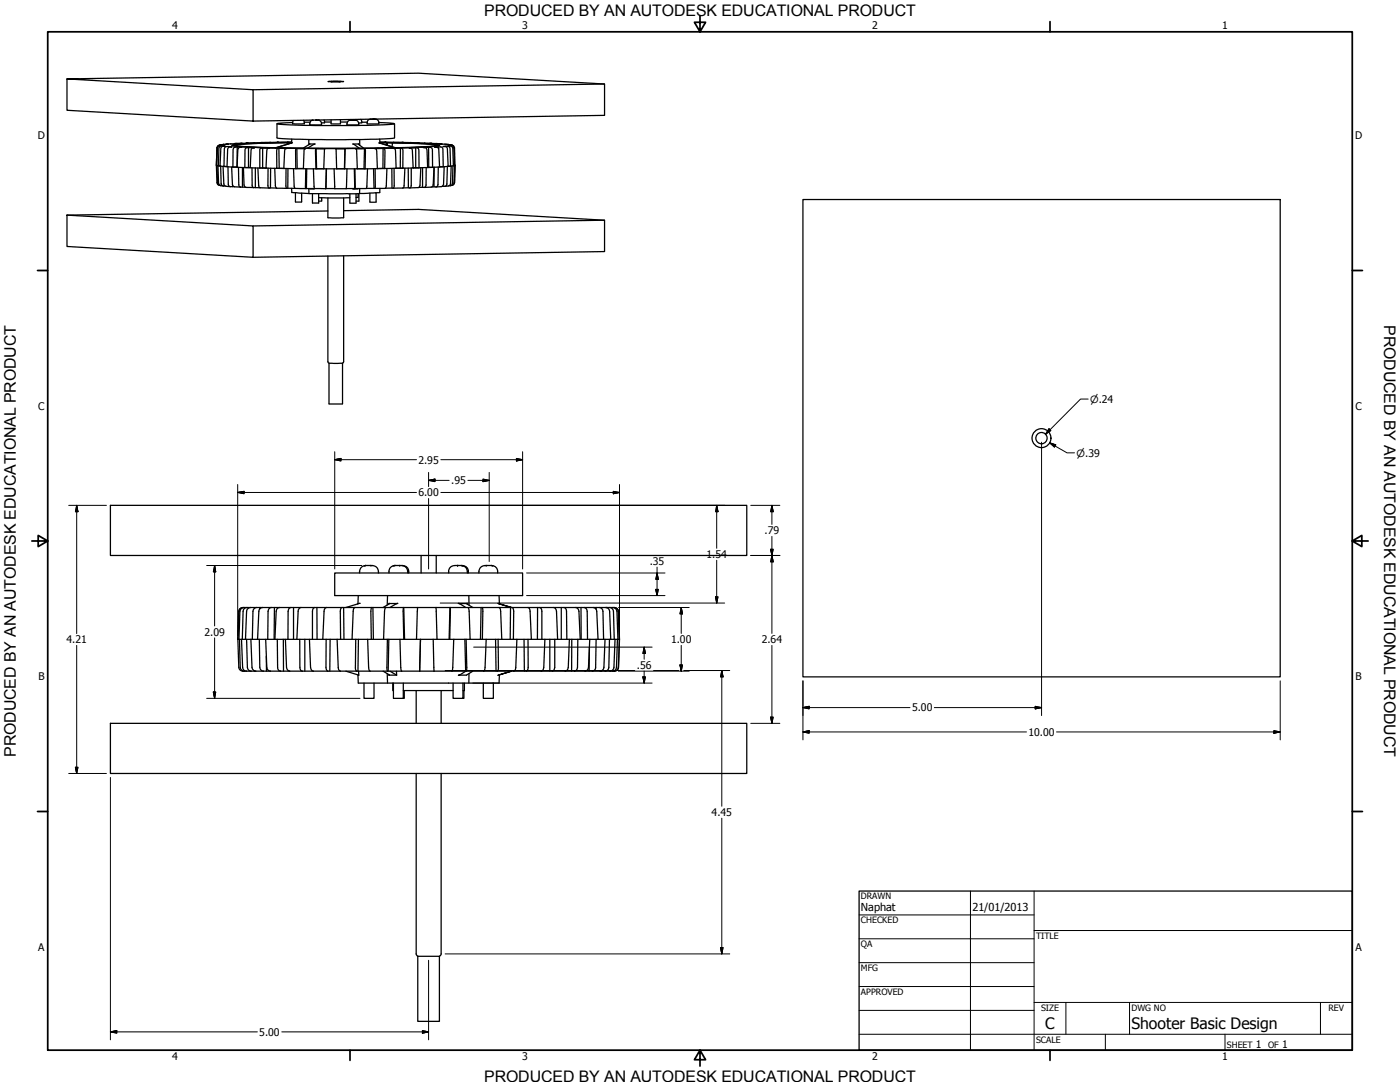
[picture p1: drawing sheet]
<svg xmlns="http://www.w3.org/2000/svg" width="559mm" height="432mm" viewBox="0 0 559 432" stroke-linecap="round" stroke-linejoin="round" font-family="sans-serif">
<!-- layer: Visible (ANSI) -->
<g fill="none" stroke="#000" stroke-width=".51">
<path d="M26.7 31.5v12.5l74.3 4.3v-12.5l-74.3-4.3 140.3-2.3 74.3 4.3v12.5l-140.3 2.3M130.9 32.5h6.3zM132.1 32.5h3.8zM132.1 32.5v.1M135.9 32.5v.1M241.3 33.5l-140.3 2.3M86.6 58.9l.6-.8h1.5l-1.3 .1-.5 .5-.4 7.3 .7 .2 .2-7 .3-.7a2.23 2.23 0 0 1 2.3-.1h-1.2l-.6 .5-.4 7.4 1.6 .1 .1-7 .3-.6a2.88 2.88 0 0 1 2.8-.2l-1.2 .1-.5 .9-.3 6.9 2.4 .2v-7l.3-.7a3.9 3.9 0 0 1 3.3-.2l-1.1 .1-.6 .9-.3 6.9 3.1 .2 .1-7 .4-.9h3.5l-1.1 .1-.3 .5-.4 7.3 3 .2h.8l.1-7.7 1-.3h2.9l-.8 .1-.3 .6-.4 7.3 4.3 .1 .1-7.6 .7-.4h3.2l-.8 .4-.1 .7-.3 6.9 4.7 .1 .1-7.9h3.8h-.4l-.2 .6-.2 7.3 5 .1-.1-7.9 3.7-.1-.2 .3-.3 7.7h5.2l-.4-8h3.7l-.2 8h5.1l-.2-7.4-.4-.6h3.7v8h1l3.9-.1-.2-7-.3-.9-.5-.1 3.3-.1 .6 .4v7.6h4.6l-.2-7-.4-.9-.7-.1 3-.1 .7 .1 .3 .9v7h4.1l-.4-7.4-.4-.5-.8-.1 3.3-.1 .4 .3 .3 7.7 3.4-.1-.3-7-.5-.9-1.1-.1 3-.1 .5 .3 .3 .7 .1 7 2.8-.1-.4-7.4-.5-.5-1.2-.1a3.3 3.3 0 0 1 3.1 .2l.3 .7 .1 6.9 2-.1-.3-7a.88 .88 0 0 0-1-.9h-.8a2.15 2.15 0 0 1 2.8 .5l.2 7.4 1.2-.2-.3-7-.6-.9-1.3-.1 .5-.1a1.66 1.66 0 0 1 1.8 .6l.3 7.4 .2-.2M86.6 58.9l-.2 7M87.9 57.8h1.3l-1.7 .1-.5 .3-.4 .7M88.5 58v.1M89.2 58.2v.2M89.9 57.6l1.3-.1-3.1 .3"/>
<path d="M91.3 58.5v.2M92.1 57.4l-1.8 .1M92.1 57.4h.1M93.4 57.3h1.2l-2.5 .1M94.3 58v.1M94.4 57.9l-.3 .1a189.1 189.1 0 0 0 22.9 1.1l30.6 .1 20-.5 6-.5M94.4 57.9v.3M94.7 58.7l-.1 7.9-1.6 .1h1.6M98.4 57.1h.7l-5.4 .2M98.4 57.1h-.3M99.2 58.9v8M103.9 57l.8-.1-6.3 .2"/>
<path d="M104.8 59.1v7.9M110.6 49.4v5.6a388.9 388.9 0 0 0 42.6 .4l4.3-.4v-5.6M110.6 56.8h.1M110.7 56.8h.6l-7.2 .1M111.3 59.2l.1 8M114.6 57l.1 .5M114.9 56.9l1.5-.1-18.5 .5-5.3 .6a16.1 16.1 0 0 0 6.5 .8l13.5 .4 18.2 .1a427.7 427.7 0 0 0 44.5-1.1l.2-.2-.9-.2-4.5-.4-18.5-.4 2.7 .1v.8M114.9 56.9l-16.1 .5-4.4 .5M114.9 56.9v.6M116.4 56.7l-5.7 .1M116.5 55.5l-.1 1.5h.2l-6.5 2M116.5 57l-6.5 2"/>
<path d="M116.8 48.9l-6.2 .5a392.3 392.3 0 0 0 46.8 0l-6.2-.5M118.5 59.3l.1 7.9M121 59.2l2.6-1.8 2.1 .1-3 1.7M121.2 48l.3 1.4-1 .1-3.7-.1 .3-1.3M121.5 48.8h2.3M123.3 55.7v2.1M124.9 47.9h.1M126 47.9l.5 .1M126.2 59.4l.2 7.9M126.2 47.9l.3 .1M126.4 48h.1M126.9 47.9h.2a1.37 1.37 0 0 1 1.1 1.9h-4.4a1.37 1.37 0 0 1 1-1.9"/>
<path d="M129.3 47.9l.2 1.1-1.2 .1M129.5 48.7h2.6M135.9 47.8v1.6l-.5 .1-3.3-.1v-1.6M135.9 48.7h2.8M137.7 59.4l-.2 7.9M140 47.7l-.2 .2M140.7 47.9h.1M140.7 47.9h-1a1.49 1.49 0 0 0-1.1 1.9h4.5a1.73 1.73 0 0 0-2.3-1.9M140.8 47.9l.1 .1M140.8 47.9l-1.3 .1M140.8 48h.1M140.9 48h1.3"/>
<path d="M143.4 59.2l-2.6-1.7 2.3-.1 2.1 1.8M143.6 55.7v2.3M144 47.6l.4 1.4-1.3 .1M144.4 48.8h2.2M145.5 59.4l-.2 7.9M147.7 47.6a1.4 1.4 0 0 0-1.1 1.9h4.5a1.38 1.38 0 0 0-1.4-1.9M148 47.6h-.2h1.7M149 47.6h.6M149.3 47.6h.3M151.6 55.5v1.5h-.3l6.3 2M151.6 57l6.3 2M151.6 56.7h2.4"/>
<path d="M152.9 59.2l-.1 8M153.9 56.7h-.4l7.4 .1M153.9 56.7l.2 .1M154.3 57h.3M154.6 57h2M154.6 57v1zM156.6 57l12.9 .4 4.4 .6h-.2M156.6 57l-.2 1.5M159.8 59.1v8M160.9 56.8h-.6l6.8 .2M160.9 56.8l.2 .1M165.9 59v7.9"/>
<path d="M167.3 57h-.9l5.9 .2M171.1 58.8v7.9M172.2 57.2h-.8l4.9 .2M172.2 57.2l.3 .1M173.7 58l-.1 .1M175.1 58.6v.8M176.7 57.5l-1.4-.1 3.7 .3M177.9 58.4v.1M179.3 58.1v.1M179.4 57.7h-1.4l2.6 .3M180.9 58.2l-1.6-.3 1.5 .2 .6 .8 .2 7M86.4 65.9l.2 7 .3 .6 .6 .4"/>
<path d="M86.4 65.9l.1 .1M86.4 65.9h.2M86.6 66l.2 7 .3 .7 .7 .3M87 66.2l.2 7a1.46 1.46 0 0 0 1.9 1M87.9 66.2h-.7l.6 .1M88.1 66.3l.2 7 .3 .7 1.3 .2M89 66.4l.5 7.5a2.6 2.6 0 0 0 2.4 .6M90.6 66.4h-1.2l1.2 .1M91 66.5l.2 7.4 .5 .5 1.6 .1M92.5 66.7l.4 7.4 .7 .4 2.4 .2M92.8 73.9v.6M95.2 66.8l.2 7.3 .4 .5 2.2 .1"/>
<path d="M96.8 66.9v7.8M97.2 66.9l.3 7.4 .7 .5 3 .1M99.9 66.9h-2.2h2.2M100.6 67v7.3l.7 .6h2.4M101.9 67v7.9M102.9 67.1l.4 7.4 .6 .4 3.5 .2M106.2 67.1h-2.5h2.5M107 67.1l-.1 7 .6 1M107.5 75.1h2.9M108 67.2l-.1 7.8M109.7 67.2l.2 7 .3 .8 4.3 .2M113.3 67.2h-2.8h2.8"/>
<path d="M114.2 67.2l-.1 7 .4 1M114.5 75.2h3.2M114.9 67.2v7.9M116.4 75.2l.1 1.6 .8 .1 6.1 .4 20.1-.1M117.2 67.3l.4 7.8 4.5 .1M117.9 76.9l.1 3.7h2.4v-3.5M121.1 67.2l-3.1 .1h3.1M122 67.4l.1 7.8M122.1 75.2h3.4M122.4 67.4l-.1 7.8M123.3 75.2v2M123.6 75.2h1.8"/>
<path d="M124.7 77.3v3.7h2.5v-3.7M125.1 67.4l.4 7.7 4.5 .2M125.3 75.2l-1.5 .1M126.1 67.4l3.1-.1zM127.2 78.9h12.4M128.4 78.9v1.3l-1.2 .1M130.2 67.4l-.2 7.9M130.3 67.4l-.2 7.8M130.9 79v7.9l1.6 .1 4.7-.1v-7.9M133.3 67.4l.4 7.9h4.5l.3-7.9M133.6 75.2l-3.6 .1M134.4 67.3l3.1 .1z"/>
<path d="M138.2 75.2h3.5M139.6 77.3l.1 3.8 2.4-.1v-3.7M141.3 75.2l-.5 .2 2.1-.1M141.4 67.4l.2 7.8M141.7 67.4v7.8M142.6 67.3l3.1 .1zM142.9 77.3v1.4l-.8 .1M143 75.2l-1.8 .1M143.3 77.3v3h-1.2M143.6 75.2l-.1 2M146.2 75.2h3.3M146.7 67.4l-.5 7.7-4.5 .1"/>
<path d="M149.1 67.3l.2 7.9M149.7 67.3l.1 7.4-.3 .5M150.1 77v3.6l-.4 .1-2.1-.1v-3.5M150.6 67.2h2.9l-2.9 .1M151.6 75.2l-.2 1.7-7.9 .3M153.9 75.1h3M154.4 67.2l-.2 7-.3 .9-4.4 .1M156.4 67.2l.1 7.9M157.3 67.2l.1 7-.5 .9M158.1 67.1h2.7zM160.9 75h2.7M161.6 67.1l-.6 7.8-4.1 .2"/>
<path d="M162.9 67.1l.1 7.8M164.1 67.1v6.9l-.5 1M164.9 67h2.4l-2.4 .1M167.1 74.8h2.2M168 66.9l-.5 7.5-.6 .5-3.3 .1M168.7 66.9v7.8M170.1 66.9v7l-.3 .6-.5 .3M170.7 66.7l2 .1-2 .1M172.4 74.6h1.6M173.2 66.7l-.4 7.5-.7 .5-2.7 .1M173.3 66.7l-.1 7.8M174.9 66.7l-.1 7-.2 .6-.6 .3"/>
<path d="M175.5 66.5h1.4l-1.4 .2M176.5 74.4h1M176.7 74.3v.1M177.3 66.5l-.4 7.5a2.91 2.91 0 0 1-2.8 .6M178.6 66.4l-.2 7-.3 .7-.6 .3M178.9 66.3l.9 .1h-.9M180.1 66.3l-.3 7a1.26 1.26 0 0 1-1.5 1l-.8 .1M180.8 66.2l-.3 7.3-.5 .5-.7 .1M181 66.1h.4l-.4 .1M181.5 66l-.3 7.4-1.4 .7M181.6 66l-.2 6.9-.6 .9M181.6 65.9l-.2 7.3"/>
<path d="M320.5 79.6h190.5v190.5h-190.5zM26.7 85.9l74.3 4.3v12.5l-74.3-4.3zM130.9 84.2l-104.2 1.7M137.2 84.1l29.8-.5 74.3 4.3v12.5l-140.3 2.3M241.3 87.9l-140.3 2.3M137.2 102.1v42.2l-.5 .7h-1.9h-3.5l-.4-.7v-42.1M131.3 144.9l.1 16.3h5.3v-16.3M44.1 201.7h254v20h-254zM133.6 228.7h75v9h-75zM143 237.7l-.1 3.2h.3M143.5 228v.7M143.6 228l.6-1.6 1.6-.7h2.9l1.2 .4 .8 .8 .3 1.1"/>
<path d="M145.9 225.7l-.5 .1 .6-.1M147.8 225.7l.4 .1-.2-.1M151.1 228v.7M154.7 237.7l-.1 3.7M157.5 225.7l-1.1 .4-.8 .8-.3 1.8M157.5 225.7h3.4l1.1 .4 .8 .8 .3 1.8M157.6 225.7l-.6 .1M159.3 225.7l.3 .1M160.4 225.7l1.6 .7 .7 1.6M162.8 228v.7M168.1 221.7v7M174.1 221.7v7"/>
<path d="M179.1 228.7l.3-1.8 .8-.8 1.1-.4h3.4l1.1 .4 .8 .8 .3 1.8M182.6 225.7h.1M182.6 225.7v.1M184.3 225.7l1.5 .7 .7 1.6M186.6 228v.7M187.1 237.7l.1 3.8M191.1 228v.7M193.4 225.7h3l1.1 .4 .8 .8 .3 1.8M193.5 225.7l-1.6 .7-.7 1.6M194.2 225.7l-.2 .1 .4-.1M196.2 225.7l.6 .1-.5-.1M199.2 237.7l.1 3.2h-.3"/>
<path d="M94.9 255.1h.1M94.9 255.1l.4 11.2a1.63 1.63 0 0 0 1.6 1.5h3.3M95 255.1h.4M95.4 255.1h1.3M95.6 255.1l.3 11.2a1.63 1.63 0 0 0 1.6 1.5M96.4 255.1l.4 11.2a1.52 1.52 0 0 0 1.6 1.5M96.7 255.1h1.3M96.9 242.5l-1.3 .6-.3 .9-.4 11.1M96.9 242.4h7.9M96.9 242.4a1.52 1.52 0 0 0-1.5 1.6l-.4 11.1M97.3 242.4a1.63 1.63 0 0 0-1.5 1.6l-.4 11.1M98 255.1h2.7"/>
<path d="M98.4 255.1l.3 11.2a1.52 1.52 0 0 0 1.5 1.5M98.6 242.4a1.52 1.52 0 0 0-1.6 1.6l-.3 11.1M100 242.4a1.63 1.63 0 0 0-1.6 1.6l-.4 11.1M100.1 255.1l.5 11.2a1.64 1.64 0 0 0 1.5 1.5M100.7 255.1h2.1M102.4 242.4a1.53 1.53 0 0 0-1.4 1.6l-.3 11.1M102.8 255.1h4.1M103.5 255.1l.2 11.2a1.53 1.53 0 0 0 1.4 1.5M103.7 242.4v.6M104.8 242.4h25.5M104.8 242.4a1.52 1.52 0 0 0-1.5 1.6l-.5 11.1M106 255.1l.5 11.2a1.53 1.53 0 0 0 1.4 1.5"/>
<path d="M106.9 255.1h2.8M108.3 242.4a1.42 1.42 0 0 0-1.3 1.6l-.1 11.1M109.5 242.4l-.1 12.7M109.7 255.1h5.2M110.7 255.1l.1 11.2a1.33 1.33 0 0 0 1.2 1.5M111.6 242.4a1.42 1.42 0 0 0-1.4 1.6l-.5 11.1M113.1 255.1l.1 12.7M113.9 255.1l.5 11.2a1.57 1.57 0 0 0 1.2 1.5M114.9 255.1h3.6M116.1 242.4a1.34 1.34 0 0 0-1.1 1.6l-.1 11.1M117.2 242.4v12.7M118.5 255.1h6.2"/>
<path d="M119.6 255.1l.1 11.2a1.29 1.29 0 0 0 .9 1.5M120.1 242.4a1.47 1.47 0 0 0-1.1 1.6l-.5 11.1M121.7 255.1v12.7M123.5 255.1l.5 11.2a1.51 1.51 0 0 0 1 1.5M124.7 255.1h4.1M125.6 242.4a1.32 1.32 0 0 0-.9 1.6v11.1M126.5 242.4l.1 12.7M128.8 255.1h7.2M130.2 255.1l-.1 11.2 .3 1.1 .5 .4M130.3 242.4a1.44 1.44 0 0 0-1 1.6l-.5 11.1M130.3 242.4h6.2M131.8 255.1l-.2 12.7"/>
<path d="M134.6 255.1l.4 11.2a1.38 1.38 0 0 0 .8 1.5M136 255.1h4.5M136.5 242.4l-.5 .5-.2 1.1 .2 11.1M136.5 242.4h108.8M137.2 242.4l.1 12.7M140.5 255.1h7.7M141.7 242.4l-.5 .5-.2 1.1-.5 11.1M142 255.1l-.1 11.8 .5 .9M143.1 255.1l-.2 12.7M143.4 240.8l-5.4 1.6M146.7 255.1l.4 11.2 .2 1.1 .4 .4M148.2 255.1h4.9"/>
<path d="M148.4 242.4l-.4 1.6 .2 11.1M148.8 242.4l.2 12.7M152.9 242.4l2.4-1.4v-.2h3.4l-3.1 1.6M153.1 255.1h8.1M154 242.4l-.5 1.6-.4 11.1M154.6 255.1l-.2 11.8 .3 .9M155.2 255.1l-.3 12.7M159.6 255.1l.4 11.2 .3 1.5M161 242.4l.2 12.7M161.2 255.1h5M161.2 242.4l.3 12.7M166.2 255.1h8.2"/>
<path d="M166.8 242.4l-.6 12.7M167.8 255.1l-.3 12.7zM172.9 255.1l.3 12.7M174 242.4l.4 12.7M174.4 255.1h5.1M179.5 255.1h8.1M179.6 242.4l-.3 12.7M179.7 242.4l-.2 12.7M181.1 255.1l-.4 11.2-.3 1.5M185.5 255.1l.4 12.7-3 1.7 3.3-.1 2.5-1.6M185.9 242.4l-3-1.6h3.6l-.1 .2 2.3 1.4M186.1 255.1l.2 11.2-.2 1.5"/>
<path d="M186.8 242.4l.5 1.6 .3 11.1M187.6 255.1h4.9M192 242.4l-.2 12.7M192.3 242.4l.4 1-.2 11.7M192.5 255.1h7.8M194.1 255.1l-.5 11.2-.2 1.1-.4 .4M197.8 255.1l.2 12.7M198.8 240.8l.7 .2zM198.8 255.1l.1 11.8-.4 .9M199.1 242.4l.5 .5 .2 1.1 .5 11.1M199.5 241l4.7 1.4-4.7-1.4M200.3 255.1h4.6"/>
<path d="M203.8 242.4l-.2 12.7M204.4 242.4l.5 .5 .1 1.1-.1 11.1M204.9 255.1h7.2M206.3 255.1l-.4 11.2a1.38 1.38 0 0 1-.9 1.5M209.2 255.1l.1 12.7M210.7 242.4a1.32 1.32 0 0 1 .9 1.6l.5 11.1M210.8 255.1v11.2l-.2 1.1-.5 .4M212.1 255.1h4.2M214.6 242.4l-.1 12.7M215.4 242.4a1.32 1.32 0 0 1 .9 1.6v11.1M216.3 255.1h6.3M217.5 255.1l-.5 11.2a1.36 1.36 0 0 1-1 1.5"/>
<path d="M219.5 255.1v12.7M221 242.4a1.47 1.47 0 0 1 1.1 1.6l.5 11.1M221.4 255.1v11.2a1.39 1.39 0 0 1-1 1.5M222.6 255.1h3.7M224 242.4v12.7M225 242.4a1.36 1.36 0 0 1 1.1 1.6l.2 11.1M226.3 255.1h5.3M227.3 255.1l-.5 11.2a1.43 1.43 0 0 1-1.2 1.5M228.2 255.1v12.7M229.7 242.4a1.54 1.54 0 0 1 1.4 1.6l.5 11.1M230.6 255.1l-.1 11.2a1.45 1.45 0 0 1-1.2 1.5M231.6 255.1h2.9"/>
<path d="M231.9 242.4l.1 12.7M233.1 242.4a1.43 1.43 0 0 1 1.3 1.6l.1 11.1M234.5 255.1h4.2M235.3 258.4l-.2 9.4M235.4 255.1l-.5 11.2a1.53 1.53 0 0 1-1.4 1.5M236.8 242.4a1.53 1.53 0 0 1 1.4 1.6l.5 11.1M237.9 255.1l-.2 11.2a1.42 1.42 0 0 1-1.3 1.5M237.9 242.4v.7M238.7 255.1h2.2M239.3 242.4a1.53 1.53 0 0 1 1.4 1.6l.2 11.1M240.9 255.1h2.9M241.5 255.1l-.5 11.2a1.64 1.64 0 0 1-1.5 1.5"/>
<path d="M241.7 242.4a1.63 1.63 0 0 1 1.6 1.6l.5 11.1M243.3 255.1l-.3 11.2a1.52 1.52 0 0 1-1.4 1.5M243.3 242.4a1.64 1.64 0 0 1 1.6 1.6l.3 11.1M243.8 255.1h1.4M244.7 242.4a1.63 1.63 0 0 1 1.6 1.6l.3 11.1M245.2 255.1h1.4M245.2 242.4a1.52 1.52 0 0 1 1.6 1.6l.3 11.1M245.3 242.5l.9 .3 .7 1.2 .4 11.1M245.5 255.1l-.5 11.2a1.63 1.63 0 0 1-1.5 1.5M246.4 255.1l-.3 11.2a1.52 1.52 0 0 1-1.6 1.5M246.6 255.1h.5M247.1 255.1h.2"/>
<path d="M247.2 255.1l-.4 11.2a1.63 1.63 0 0 1-1.6 1.5M247.3 255.1l-.4 11.2a1.63 1.63 0 0 1-1.6 1.5M100.2 267.8h1.9M101.6 267.8h.1M102.1 267.8h3M105.1 267.8h2.8M106.3 261.9l.1 5.9M107.9 267.8h4.1M112 267.8h3.6M115.6 267.8h5M120.6 267.8h4.4M125 267.8h5.9"/>
<path d="M130.9 267.8h4.9M135.8 267.8h6.6M138 267.8l5.2 1.6M142.4 267.8h5.3M143.1 267.8l.1 1.6M143.2 269.4h-.3l.1 3.2h56.2l.1-3.2h-.3M145.3 272.6v6.1h4v-6.1M147.7 267.8h7M152.9 267.8l2.4 1.4v.3l3-.1M154.6 268.9l.1 3.7M154.7 267.8h5.6M155.6 267.8l2.7 1.6"/>
<path d="M156.8 272.6v3h.2M157 272.6v6.1h4v-6.1M158.2 267.8l.1 1.6M160.3 267.8h7.2M161 275.6h19.8M161.4 275.6v3.1h-.4M166.1 275.6v13.1M167.5 267.8h5.7M173.2 267.8h7.2M176.1 275.6v13.1M180.4 267.8h5.7M180.8 272.6v6.1h4v-6.1"/>
<path d="M185.2 275.6v3.1h-.4M185.4 272.6v3h-.6M186.1 267.8h6.9M187.2 268.8l-.1 3.8M192.9 272.6v6.1h4v-6.1M193 267.8h5.5M198.5 267.8h6.5M198.8 269.5l5.4-1.7zM205 267.8h5.1M210.1 267.8h5.9M216 267.8h4.4M220.4 267.8h5.2"/>
<path d="M225.6 267.8h3.7M229.3 267.8h4.2M233.5 267.8h2.9M236.4 267.8h3.1M239.5 267.8h2.1M240.2 267.7v.1M241.6 267.8h3.7M44.1 288.7h254v20h-254zM166.1 308.7v72l.7 .9M176.1 308.7v72l-.7 .9M166.8 381.6h8.6v26h-8.6z"/>
<circle cx="415.7" cy="174.8" r="3.8"/>
<circle cx="415.7" cy="174.8" r="2.25"/>
</g>
<g fill="#000">
<circle cx="96.2" cy="57.1" r=".25"/>
<circle cx="107.7" cy="56.8" r=".25"/>
<circle cx="113.4" cy="59.1" r=".25"/>
<circle cx="114.7" cy="56.7" r=".25"/>
<circle cx="126" cy="47.9" r=".25"/>
<circle cx="126.1" cy="47.9" r=".25"/>
<circle cx="126.9" cy="47.9" r=".25"/>
<circle cx="140.7" cy="47.9" r=".25"/>
<circle cx="140.8" cy="47.9" r=".25"/>
<circle cx="140.9" cy="48" r=".25"/>
<circle cx="141" cy="47.9" r=".25"/>
<circle cx="148.7" cy="47.6" r=".25"/>
<circle cx="148.9" cy="47.6" r=".25"/>
<circle cx="149.7" cy="47.6" r=".25"/>
<circle cx="153.1" cy="59.1" r=".25"/>
<circle cx="163.8" cy="56.9" r=".25"/>
<circle cx="173.7" cy="58" r=".25"/>
<circle cx="87.8" cy="74" r=".25"/>
<circle cx="141.3" cy="75.2" r=".25"/>
<circle cx="157.5" cy="225.7" r=".25"/>
<circle cx="182.6" cy="225.7" r=".25"/>
<circle cx="143.4" cy="240.8" r=".25"/>
<circle cx="241.9" cy="242.4" r=".25"/>
</g>
<!-- layer: Border (ANSI) -->
<g fill="none" stroke="#000" stroke-width=".7">
<path d="M19 12.7h520.8v406.4h-520.8zM139.7 8.6v4.1M279.4 6.3v6.4l-2.2-3.8h4.4l-2.2 3.8M419.1 8.6v4.1M15 107.9h4M539.8 107.9h4M12.7 215.9h6.3l-3.8-2.2v4.4l3.8-2.2M539.8 215.9l3.8 2.2v-4.4l-3.8 2.2h6.3M15 323.8h4M539.8 323.8h4M139.7 419.1v4.1M279.4 419.1l2.2 3.8h-4.4l2.2-3.8v6.3"/>
<path d="M419.1 419.1v4.1"/>
</g>
<!-- layer: Title (ANSI) -->
<g fill="none" stroke="#000" stroke-width=".4">
<path d="M387.3 355.6v63.5M412.7 355.6v63.5M342.9 365.1h69.8M342.9 374.6h69.8M412.7 371.3h127.1M342.9 384.2h69.8M342.9 393.7h69.8M342.9 412.7h196.9M342.9 403.2h69.8M412.7 400h127.1M425.4 400v12.7M441.2 412.7v6.4"/>
<path d="M450.8 400v12.7M488.9 412.7v6.4M527 400v12.7"/>
</g>
<path d="M342.9 355.6h196.9v63.5h-196.9z" fill="none" stroke="#000" stroke-width=".51"/>
<!-- layer: Dimension (ANSI) -->
<g fill="none" stroke="#000" stroke-width=".4">
<path d="M434.3 159.3h-3l-14 14M415.7 176.5v109.1M418.7 171.1l.7 .7-2.1 1.5zM419 176.7l2.4 .8-.5 .9zM419 176.7l6.9 4h3M94.9 196.5l2.5-.4v.9zM94.9 196.5h71.3M94.9 193.4v60.2M133.6 183.5l2.5-.6v1.1zM133.6 183.5h32.6M133.6 180.3v46.8M171.1 191.7l2.5-.5v1z"/>
<path d="M171.1 191.7h8.2M171.1 188.5v5.7M171.1 198.9v28.2M176 183.5h32.6M176 196.5h71.3M186.8 191.7h8.5M192.8 191.2l2.5 .5-2.5 .5zM195.3 188.5v35.6M206.1 182.9l2.5 .6-2.5 .5zM208.6 180.3v46.8M244.8 196.1l2.5 .4-2.5 .5zM247.3 193.4v60.2"/>
<path d="M27.4 201.7h15.1M30.6 201.7l.5 2.5h-1zM30.6 201.7v51.2M175.7 201.7h113.5M286.1 201.7l.5 2.5h-1zM286.1 201.7v17.1M299.7 201.7h11.6M307.6 219.2h1l-.5 2.5zM308.1 201.7l.5 2.5h-1zM308.1 201.7v7.6M308.1 214.1v38.7M82.5 225.7h61.9"/>
<path d="M85.7 225.7l.4 2.5h-.9zM85.7 225.7v24.1M210.2 237.7h55.2M210.2 228.7h55.2M261.7 235.2h1.1l-.5 2.5zM262.3 228.7l.5 2.5h-1.1zM262.3 226.3v11.4M285.6 238.2h1l-.5 2.5zM286.1 223.6v17.1M299.7 221.7h11.6M308.1 221.7l.5 2.5h-1zM30.6 257.6v51.1"/>
<path d="M85.7 254.6v24.1M175.7 240.7h113.5M189 258.3h71.3M246.9 242.4h28.2M257.1 258.3l.5 2.5h-1zM257.1 258.3v4.8M271.9 242.4l.5 2.6h-1zM271.9 242.4v10.4M271.9 257.6v10.2M308.1 257.6v31.1M82.5 278.7h61.2M85.2 276.2h.9l-.4 2.5z"/>
<path d="M177.7 267.6h75.7M188.7 272.6h71.6M246.8 267.8h28.3M256.6 270.1h1l-.5 2.5zM257.1 267.8v4.8M260.9 267.6h10M271.4 265.4h1l-.5 2.4zM272.9 267.6h18.4M288.1 267.6l.5 2.5h-1zM288.1 267.6v54.2M320.5 271.7v23.6M511 271.7v23.6"/>
<path d="M299.7 288.7h11.6M307.6 286.2h1l-.5 2.5zM320.5 292.1l2.5-.5v1zM320.5 282.4l2.5-.5v1zM320.5 292.1h89.2M320.5 282.4h42.7M372.9 282.4h42.8M413.2 281.9l2.5 .5-2.5 .5zM421.7 292.1h89.3M508.4 291.6l2.6 .5-2.6 .5zM27.4 308.7h15.1M30.1 306.2h1l-.5 2.5z"/>
<path d="M44.1 310.3v104.7M288.1 326.5v54.2M287.6 378.1h1l-.5 2.6zM171.1 383.2v31.8M177.7 380.7h113.6M44.1 411.8l2.5-.5v1zM44.1 411.8h58.6M112.5 411.8h58.6M168.6 411.3l2.5 .5-2.5 .5z"/>
</g>
<g fill="#000" stroke="#000" stroke-width=".4">
<path d="M418.7 171.1l-1.4 2.2zM418.7 171.1l.7 .7-2.1 1.5zM419 176.7l2.4 .8zM419 176.7l2.4 .8-.5 .9zM94.9 196.5l2.5-.4zM94.9 196.5l2.5-.4v.9zM133.6 183.5l2.5-.6zM133.6 183.5l2.5-.6v1.1zM171.1 191.7l2.5-.5zM171.1 191.7l2.5-.5v1zM192.8 192.2l2.5-.5zM192.8 191.2l2.5 .5-2.5 .5z"/>
<path d="M206.1 184l2.5-.5zM206.1 182.9l2.5 .6-2.5 .5zM244.8 197l2.5-.5zM244.8 196.1l2.5 .4-2.5 .5zM30.6 201.7l.5 2.5zM30.6 201.7l.5 2.5h-1zM286.1 201.7l.5 2.5zM286.1 201.7l.5 2.5h-1zM307.6 219.2l.5 2.5zM307.6 219.2h1l-.5 2.5zM308.1 201.7l.5 2.5zM308.1 201.7l.5 2.5h-1z"/>
<path d="M85.7 225.7l.4 2.5zM85.7 225.7l.4 2.5h-.9zM261.7 235.2l.6 2.5zM261.7 235.2h1.1l-.5 2.5zM262.3 228.7l.5 2.5zM262.3 228.7l.5 2.5h-1.1zM285.6 238.2l.5 2.5zM285.6 238.2h1l-.5 2.5zM308.1 221.7l.5 2.5zM308.1 221.7l.5 2.5h-1zM271.9 242.4l.5 2.6zM271.9 242.4l.5 2.6h-1z"/>
<path d="M85.2 276.2l.5 2.5zM85.2 276.2h.9l-.4 2.5zM256.6 270.1l.5 2.5zM256.6 270.1h1l-.5 2.5zM257.1 258.3l.5 2.5zM257.1 258.3l.5 2.5h-1zM271.4 265.4l.5 2.4zM271.4 265.4h1l-.5 2.4zM288.1 267.6l.5 2.5zM288.1 267.6l.5 2.5h-1zM307.6 286.2l.5 2.5zM307.6 286.2h1l-.5 2.5z"/>
<path d="M320.5 292.1l2.5-.5zM320.5 292.1l2.5-.5v1zM320.5 282.4l2.5-.5zM320.5 282.4l2.5-.5v1zM413.2 282.9l2.5-.5zM413.2 281.9l2.5 .5-2.5 .5zM508.4 292.6l2.6-.5zM508.4 291.6l2.6 .5-2.6 .5zM30.1 306.2l.5 2.5zM30.1 306.2h1l-.5 2.5zM287.6 378.1l.5 2.6zM287.6 378.1h1l-.5 2.6z"/>
<path d="M44.1 411.8l2.5-.5zM44.1 411.8l2.5-.5v1zM168.6 412.3l2.5-.5zM168.6 411.3l2.5 .5-2.5 .5z"/>
</g>
<g font-size="6.4">
<text x="552.4" y="129.8" transform="rotate(90 552.4 129.8)">PRODUCED BY AN AUTODESK EDUCATIONAL PRODUCT</text>
<text x="6.3" y="302" transform="rotate(-90 6.3 302)">PRODUCED BY AN AUTODESK EDUCATIONAL PRODUCT</text>
</g>
<g font-size="6.3">
<text x="193.3" y="6.3">PRODUCED BY AN AUTODESK EDUCATIONAL PRODUCT</text>
<text x="417.2" y="410.6">C</text>
<text x="451.6" y="410.7">Shooter Basic Design</text>
<text x="193.3" y="431.8">PRODUCED BY AN AUTODESK EDUCATIONAL PRODUCT</text>
</g>
<g font-size="4.4">
<text x="343.7" y="363.5">Naphat</text>
<text x="388.1" y="363.7">21/01/2013</text>
</g>
<g font-size="4.2">
<text x="68.7" y="11.7">4</text>
<text x="208.4" y="11.7">3</text>
<text x="348.1" y="11.7">2</text>
<text x="487.8" y="11.7">1</text>
<text x="15.1" y="55.5">D</text>
<text x="540.9" y="55.5">D</text>
<text x="15.2" y="163.4">C</text>
<text x="541" y="163.4">C</text>
<text x="167" y="185">2.95</text>
<text x="180.1" y="193.2">.95</text>
<text x="167" y="198.1">6.00</text>
<text x="305.2" y="213.2">.79</text>
<text x="259.3" y="225.4">.35</text>
<text x="282" y="222.7">1.54</text>
<text x="26.5" y="256.7">4.21</text>
<text x="81.6" y="253.7">2.09</text>
<text x="267.8" y="256.7">1.00</text>
<text x="304" y="256.7">2.64</text>
<text x="254.2" y="267">.56</text>
<text x="15.3" y="271.4">B</text>
<text x="541.1" y="271.4">B</text>
<text x="364" y="283.9">5.00</text>
<text x="410.5" y="293.6">10.00</text>
<text x="284" y="325.6">4.45</text>
<text x="15.2" y="379.3">A</text>
<text x="541" y="379.3">A</text>
<text x="103.5" y="413.3">5.00</text>
<text x="501.3" y="418.3">1</text>
<text x="511.8" y="418.3">1</text>
<text x="68.7" y="423.2">4</text>
<text x="208.4" y="423.2">3</text>
<text x="348.1" y="423.2">2</text>
<text x="487.8" y="423.2">1</text>
</g>
<g font-size="4">
<text x="435.1" y="160.7">⌀.24</text>
<text x="429.7" y="182.2">⌀.39</text>
</g>
<g font-size="3.5">
<text x="343.7" y="358.9">DRAWN</text>
<text x="343.7" y="368.5">CHECKED</text>
<text x="413.5" y="374.6">TITLE</text>
<text x="343.7" y="378">QA</text>
<text x="343.7" y="387.5">MFG</text>
<text x="343.7" y="397.1">APPROVED</text>
<text x="415.5" y="403.4">SIZE</text>
<text x="451.6" y="403.4">DWG NO</text>
<text x="530.3" y="403.4">REV</text>
<text x="413.5" y="416.1">SCALE</text>
<text x="489.7" y="418.3">SHEET</text>
<text x="506.2" y="418.3">OF</text>
</g>
</svg>
